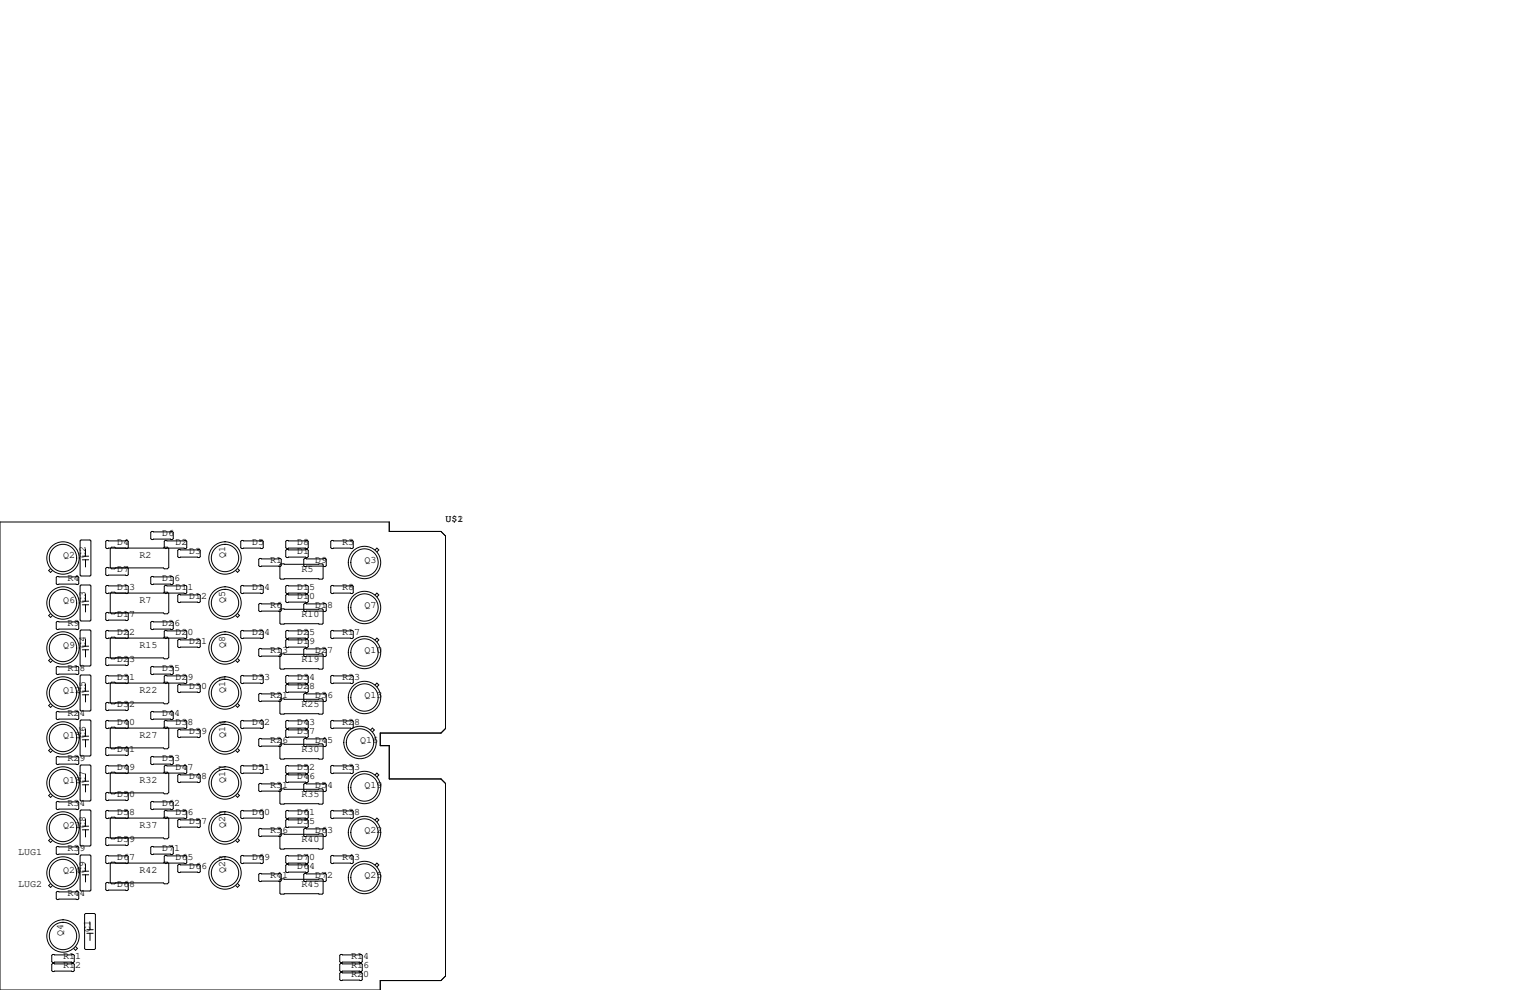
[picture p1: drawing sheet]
<svg xmlns="http://www.w3.org/2000/svg" width="432mm" height="279mm" viewBox="0 0 432 279" stroke-linecap="round" stroke-linejoin="round" font-family="sans-serif">
<g fill="none" stroke="#000" stroke-width=".28">
<path d="M0 147.3h109.9v2.7h14.6l1.2 1.3v54.3l-1.2 1.3h-17.2v3.5h2.6v9.4h14.6l1.2 1.3v54.4l-1.2 1.2h-17.2v2.7h-107.3zM22.9 152.4h2.5l.3 .3v9.6l-.3 .3h-2.5l-.3-.3v-9.6zM23.2 158h1.8M23.2 157h1.8M24.1 154.9v2.1M24.1 158v2M32.6 154.7l-.2-.3h-.9l-.4 .4v5.3l.4 .4h.9l.2-.2M35.4 154.7l.5 .1 .3-.2v-1.8l-.3-.3h-5.8l-.3 .3v1.8l.3 .2 16-.1 .3-.3h.8l.4 .4v5.3l-.4 .4h-.8l-.3-.2-16-.2-.3 .3v1.8l.3 .2h5.8l.3-.2v-1.8l-.3-.3-.5 .2M42.8 150h5.8l.3 .2v1.8l-.3 .3h-5.8l-.3-.3v-1.8zM46.4 152.8l.2-.3h5.9l.2 .3v1.8l-.2 .2h-5.9l-.2-.2zM50.4 155.1h5.9l.2 .2v1.8l-.2 .3h-5.9l-.2-.3v-1.8zM67.9 152.8l.3-.3h5.8l.3 .3v1.8l-.3 .2h-5.8l-.3-.2z"/>
<path d="M73 157.9l.3-.3h5.8l.3 .3v1.7l-.3 .3h-5.8l-.3-.3zM79.2 159.1h11.7l.3 .3v3.8l-.3 .2h-11.7l-.2-.2v-3.8zM80.6 152.8l.3-.3h5.8l.3 .3v1.8l-.3 .2h-5.8l-.3-.2zM80.9 155.1h5.8l.3 .2v1.8l-.3 .3h-5.8l-.3-.3v-1.8zM85.7 157.9l.3-.3h5.8l.3 .3v1.7l-.3 .3h-5.8l-.3-.3zM93.3 152.8l.3-.3h5.8l.3 .3v1.8l-.3 .2h-5.8l-.3-.2zM105.8 155.2l.6-.5 .5 .5-.5 .6M14.3 160.5l-.6 .5 .6 .5 .5-.5M14.3 173.2l-.6 .5 .6 .5 .5-.5M16.1 162.7h5.9l.2 .2v1.8l-.2 .3h-5.9l-.2-.3v-1.8zM16.1 175.4h5.9l.2 .2v1.8l-.2 .3h-5.9l-.2-.3v-1.8zM22.9 165.1h2.5l.3 .3v9.6l-.3 .3h-2.5l-.3-.3v-9.6z"/>
<path d="M22.9 177.8h2.5l.3 .3v9.6l-.3 .3h-2.5l-.3-.3v-9.6zM23.2 170.7h1.8M23.2 169.7h1.8M24.1 167.6v2.1M24.1 170.7v2M32.6 167.4l-.2-.3h-.9l-.4 .4v5.3l.4 .4h.9l.2-.2M35.4 167.4l.5 .1 .3-.2v-1.8l-.3-.3h-5.8l-.3 .3v1.8l.3 .2 16-.1 .3-.3h.8l.4 .4v5.3l-.4 .4h-.8l-.3-.2-16-.2-.3 .3v1.8l.3 .2h5.8l.3-.2v-1.8l-.3-.3-.5 .2M42.5 162.9l.3-.2h5.8l.3 .2v1.8l-.3 .3h-5.8l-.3-.3zM42.5 175.6l.3-.2h5.8l.3 .2v1.8l-.3 .3h-5.8l-.3-.3zM46.4 165.5l.2-.3h5.9l.2 .3v1.8l-.2 .2h-5.9l-.2-.2zM46.4 178.2l.2-.3h5.9l.2 .3v1.8l-.2 .2h-5.9l-.2-.2zM50.4 167.8h5.9l.2 .2v1.8l-.2 .3h-5.9l-.2-.3v-1.8z"/>
<path d="M67 160.5l.6 .5-.6 .5-.5-.5M67 173.2l.6 .5-.6 .5-.5-.5M67.9 178.2l.3-.3h5.8l.3 .3v1.8l-.3 .2h-5.8l-.3-.2zM67.9 165.5l.3-.3h5.8l.3 .3v1.8l-.3 .2h-5.8l-.3-.2zM73 170.6l.3-.3h5.8l.3 .3v1.7l-.3 .3h-5.8l-.3-.3zM79.2 171.8h11.7l.3 .3v3.8l-.3 .2h-11.7l-.2-.2v-3.8zM80.6 165.5l.3-.3h5.8l.3 .3v1.8l-.3 .2h-5.8l-.3-.2zM80.6 178.2l.3-.3h5.8l.3 .3v1.8l-.3 .2h-5.8l-.3-.2zM80.9 167.8h5.8l.3 .2v1.8l-.3 .3h-5.8l-.3-.3v-1.8zM85.7 170.6l.3-.3h5.8l.3 .3v1.7l-.3 .3h-5.8l-.3-.3zM93.3 178.2l.3-.3h5.8l.3 .3v1.8l-.3 .2h-5.8l-.3-.2zM93.3 165.5l.3-.3h5.8l.3 .3v1.8l-.3 .2h-5.8l-.3-.2z"/>
<path d="M105.8 167.9l.6-.5 .5 .5-.5 .6M14.3 185.9l-.6 .5 .6 .5 .5-.5M14.3 198.6l-.6 .5 .6 .5 .5-.5M16.1 188.1h5.9l.2 .2v1.8l-.2 .3h-5.9l-.2-.3v-1.8zM22.9 190.5h2.5l.3 .3v9.6l-.3 .3h-2.5l-.3-.3v-9.6zM23.2 183.4h1.8M23.2 182.4h1.8M23.2 196.1h1.8M23.2 195.1h1.8M24.1 180.3v2.1M24.1 183.4v2M24.1 193v2.1"/>
<path d="M24.1 196.1v2M32.6 180.1l-.2-.3h-.9l-.4 .4v5.3l.4 .4h.9l.2-.2M32.6 192.8l-.2-.3h-.9l-.4 .4v5.3l.4 .4h.9l.2-.2M35.4 180.1l.5 .1 .3-.2v-1.8l-.3-.3h-5.8l-.3 .3v1.8l.3 .2 16-.1 .3-.3h.8l.4 .4v5.3l-.4 .4h-.8l-.3-.2-16-.2-.3 .3v1.8l.3 .2h5.8l.3-.2v-1.8l-.3-.3-.5 .2M35.4 192.8l.5 .1 .3-.2v-1.8l-.3-.3h-5.8l-.3 .3v1.8l.3 .2 16-.1 .3-.3h.8l.4 .4v5.3l-.4 .4h-.8l-.3-.2-16-.2-.3 .3v1.8l.3 .2h5.8l.3-.2v-1.8l-.3-.3-.5 .2M42.5 188.3l.3-.2h5.8l.3 .2v1.8l-.3 .3h-5.8l-.3-.3zM46.4 190.9l.2-.3h5.9l.2 .3v1.8l-.2 .2h-5.9l-.2-.2zM50.4 180.5h5.9l.2 .2v1.8l-.2 .3h-5.9l-.2-.3v-1.8zM50.4 193.2h5.9l.2 .2v1.8l-.2 .3h-5.9l-.2-.3v-1.8zM67 185.9l.6 .5-.6 .5-.5-.5M67 198.6l.6 .5-.6 .5-.5-.5M67.9 190.9l.3-.3h5.8l.3 .3v1.8l-.3 .2h-5.8l-.3-.2z"/>
<path d="M73 183.3l.3-.3h5.8l.3 .3v1.7l-.3 .3h-5.8l-.3-.3zM73 196l.3-.3h5.8l.3 .3v1.7l-.3 .3h-5.8l-.3-.3zM79.2 184.5h11.7l.3 .3v3.8l-.3 .2h-11.7l-.2-.2v-3.8zM79.2 197.2h11.7l.3 .3v3.8l-.3 .2h-11.7l-.2-.2v-3.8zM80.6 190.9l.3-.3h5.8l.3 .3v1.8l-.3 .2h-5.8l-.3-.2zM80.9 180.5h5.8l.3 .2v1.8l-.3 .3h-5.8l-.3-.3v-1.8zM80.9 193.2h5.8l.3 .2v1.8l-.3 .3h-5.8l-.3-.3v-1.8zM85.7 196l.3-.3h5.8l.3 .3v1.7l-.3 .3h-5.8l-.3-.3zM85.7 183.3l.3-.3h5.8l.3 .3v1.7l-.3 .3h-5.8l-.3-.3zM93.3 190.9l.3-.3h5.8l.3 .3v1.8l-.3 .2h-5.8l-.3-.2zM105.8 180.6l.6-.5 .5 .5-.5 .6M105.8 193.3l.6-.5 .5 .5-.5 .6"/>
<path d="M14.3 211.3l-.6 .5 .6 .5 .5-.5M16.1 200.8h5.9l.2 .2v1.8l-.2 .3h-5.9l-.2-.3v-1.8zM16.1 213.5h5.9l.2 .2v1.8l-.2 .3h-5.9l-.2-.3v-1.8zM22.9 203.2h2.5l.3 .3v9.6l-.3 .3h-2.5l-.3-.3v-9.6zM22.9 215.9h2.5l.3 .3v9.6l-.3 .3h-2.5l-.3-.3v-9.6zM23.2 208.8h1.8M23.2 207.8h1.8M24.1 205.7v2.1M24.1 208.8v2M24.1 218.4v2.1M32.6 205.5l-.2-.3h-.9l-.4 .4v5.3l.4 .4h.9l.2-.2M32.6 218.2l-.2-.3h-.9l-.4 .4v5.3l.4 .4h.9l.2-.2"/>
<path d="M35.4 205.5l.5 .1 .3-.2v-1.8l-.3-.3h-5.8l-.3 .3v1.8l.3 .2 16-.1 .3-.3h.8l.4 .4v5.3l-.4 .4h-.8l-.3-.2-16-.2-.3 .3v1.8l.3 .2h5.8l.3-.2v-1.8l-.3-.3-.5 .2M35.4 218.2l.5 .1 .3-.2v-1.8l-.3-.3h-5.8l-.3 .3v1.8l.3 .2 16-.1 .3-.3h.8l.4 .4v5.3l-.4 .4h-.8l-.3-.2-16-.2-.3 .3v1.8l.3 .2h5.8l.3-.2v-1.8l-.3-.3-.5 .2M42.5 201l.3-.2h5.8l.3 .2v1.8l-.3 .3h-5.8l-.3-.3zM42.8 213.5h5.8l.3 .2v1.8l-.3 .3h-5.8l-.3-.3v-1.8zM46.4 203.6l.2-.3h5.9l.2 .3v1.8l-.2 .2h-5.9l-.2-.2zM46.6 216h5.9l.2 .3v1.8l-.2 .2h-5.9l-.2-.2v-1.8zM50.2 206.1l.2-.2h5.9l.2 .2v1.8l-.2 .3h-5.9l-.2-.3zM50.4 218.6h5.9l.2 .2v1.8l-.2 .3h-5.9l-.2-.3v-1.8zM67 211.3l.6 .5-.6 .5-.5-.5M67.9 203.6l.3-.3h5.8l.3 .3v1.8l-.3 .2h-5.8l-.3-.2zM68.2 216h5.8l.3 .3v1.8l-.3 .2h-5.8l-.3-.2v-1.8zM73.3 208.4h5.8l.3 .3v1.7l-.3 .3h-5.8l-.3-.3v-1.7z"/>
<path d="M79.2 209.9h11.7l.3 .3v3.8l-.3 .2h-11.7l-.2-.2v-3.8zM80.6 203.6l.3-.3h5.8l.3 .3v1.8l-.3 .2h-5.8l-.3-.2zM80.9 205.9h5.8l.3 .2v1.8l-.3 .3h-5.8l-.3-.3v-1.8zM80.9 216h5.8l.3 .3v1.8l-.3 .2h-5.8l-.3-.2v-1.8zM80.9 218.6h5.8l.3 .2v1.8l-.3 .3h-5.8l-.3-.3v-1.8zM86 208.4h5.8l.3 .3v1.7l-.3 .3h-5.8l-.3-.3v-1.7zM93.3 203.6l.3-.3h5.8l.3 .3v1.8l-.3 .2h-5.8l-.3-.2zM93.6 216h5.8l.3 .3v1.8l-.3 .2h-5.8l-.3-.2v-1.8zM104.6 206l.5-.5 .5 .5-.5 .6M105.8 218.7l.6-.5 .5 .5-.5 .6M14.3 224l-.6 .5 .6 .5 .5-.5M14.3 236.7l-.6 .5 .6 .5 .5-.5"/>
<path d="M16.1 226.2h5.9l.2 .2v1.8l-.2 .3h-5.9l-.2-.3v-1.8zM16.1 238.9h5.9l.2 .2v1.8l-.2 .3h-5.9l-.2-.3v-1.8zM22.9 228.6h2.5l.3 .3v9.6l-.3 .3h-2.5l-.3-.3v-9.6zM23.2 221.5h1.8M23.2 220.5h1.8M23.2 234.2h1.8M23.2 233.2h1.8M24.1 221.5v2M24.1 231.1v2.1M24.1 234.2v2M32.6 230.9l-.2-.3h-.9l-.4 .4v5.3l.4 .4h.9l.2-.2M35.4 230.9l.5 .1 .3-.2v-1.8l-.3-.3h-5.8l-.3 .3v1.8l.3 .2 16-.1 .3-.3h.8l.4 .4v5.3l-.4 .4h-.8l-.3-.2-16-.2-.3 .3v1.8l.3 .2h5.8l.3-.2v-1.8l-.3-.3-.5 .2"/>
<path d="M42.8 226.2h5.8l.3 .2v1.8l-.3 .3h-5.8l-.3-.3v-1.8zM42.8 238.9h5.8l.3 .2v1.8l-.3 .3h-5.8l-.3-.3v-1.8zM46.6 228.7h5.9l.2 .3v1.8l-.2 .2h-5.9l-.2-.2v-1.8zM50.4 231.3h5.9l.2 .2v1.8l-.2 .3h-5.9l-.2-.3v-1.8zM67 224l.6 .5-.6 .5-.5-.5M67 236.7l.6 .5-.6 .5-.5-.5M68.2 228.7h5.8l.3 .3v1.8l-.3 .2h-5.8l-.3-.2v-1.8zM73.3 221.1h5.8l.3 .3v1.7l-.3 .3h-5.8l-.3-.3v-1.7zM73.3 233.8h5.8l.3 .3v1.7l-.3 .3h-5.8l-.3-.3v-1.7zM79.2 222.6h11.7l.3 .3v3.8l-.3 .2h-11.7l-.2-.2v-3.8zM79.2 235.3h11.7l.3 .3v3.8l-.3 .2h-11.7l-.2-.2v-3.8zM80.9 228.7h5.8l.3 .3v1.8l-.3 .2h-5.8l-.3-.2v-1.8z"/>
<path d="M80.9 231.3h5.8l.3 .2v1.8l-.3 .3h-5.8l-.3-.3v-1.8zM86 221.1h5.8l.3 .3v1.7l-.3 .3h-5.8l-.3-.3v-1.7zM86 233.8h5.8l.3 .3v1.7l-.3 .3h-5.8l-.3-.3v-1.7zM93.6 228.7h5.8l.3 .3v1.8l-.3 .2h-5.8l-.3-.2v-1.8zM105.8 231.4l.6-.5 .5 .5-.5 .6M14.3 249.4l-.6 .5 .6 .5 .5-.5M16.1 251.6h5.9l.2 .2v1.8l-.2 .3h-5.9l-.2-.3v-1.8zM22.9 241.3h2.5l.3 .3v9.6l-.3 .3h-2.5l-.3-.3v-9.6zM23.2 246.9h1.8M23.2 245.9h1.8M24.1 257.8h2.6l.2 .3v9.6l-.2 .3h-2.6l-.2-.3v-9.6zM24.1 243.8v2.1"/>
<path d="M24.1 246.9v2M32.6 243.6l-.2-.3h-.9l-.4 .4v5.3l.4 .4h.9l.2-.2M35.4 243.6l.5 .1 .3-.2v-1.8l-.3-.3h-5.8l-.3 .3v1.8l.3 .2 16-.1 .3-.3h.8l.4 .4v5.3l-.4 .4h-.8l-.3-.2-16-.2-.3 .3v1.8l.3 .2h5.8l.3-.2v-1.8l-.3-.3-.5 .2M46.6 241.4h5.9l.2 .3v1.8l-.2 .2h-5.9l-.2-.2v-1.8zM50.4 244h5.9l.2 .2v1.8l-.2 .3h-5.9l-.2-.3v-1.8zM67 249.4l.6 .5-.6 .5-.5-.5M68.2 241.4h5.8l.3 .3v1.8l-.3 .2h-5.8l-.3-.2v-1.8zM73 246.8l.3-.3h5.8l.3 .3v1.7l-.3 .3h-5.8l-.3-.3zM79 248.3l.2-.3h11.7l.3 .3v3.8l-.3 .2h-11.7l-.2-.2zM80.9 241.4h5.8l.3 .3v1.8l-.3 .2h-5.8l-.3-.2v-1.8zM80.9 244h5.8l.3 .2v1.8l-.3 .3h-5.8l-.3-.3v-1.8zM85.7 246.8l.3-.3h5.8l.3 .3v1.7l-.3 .3h-5.8l-.3-.3z"/>
<path d="M93.6 241.4h5.8l.3 .3v1.8l-.3 .2h-5.8l-.3-.2v-1.8zM105.8 244.1l.6-.5 .5 .5-.5 .6M14.6 272.2l.3-.3h5.8l.3 .3v1.7l-.3 .3h-5.8l-.3-.3zM14.6 269.6l.3-.2h5.8l.3 .2v1.8l-.3 .3h-5.8l-.3-.3zM21.3 267.1l.5 .6-.5 .5-.5-.5M24.5 263.4h1.8M24.5 262.4h1.8M25.4 260.3v2.1M25.4 263.4v2M95.9 274.7l.2-.3h5.9l.2 .3v1.8l-.2 .2h-5.9l-.2-.2zM95.9 272.2l.2-.3h5.9l.2 .3v1.7l-.2 .3h-5.9l-.2-.3zM95.9 269.6l.2-.2h5.9l.2 .2v1.8l-.2 .3h-5.9l-.2-.3z"/>
<circle cx="17.8" cy="157.5" r="3.9"/>
<circle cx="17.8" cy="157.5" r="4.6"/>
<circle cx="63.5" cy="157.5" r="3.9"/>
<circle cx="63.5" cy="157.5" r="4.6"/>
<circle cx="102.9" cy="158.7" r="4.6"/>
<circle cx="102.9" cy="158.8" r="3.9"/>
<circle cx="17.8" cy="170.2" r="3.9"/>
<circle cx="17.8" cy="170.2" r="4.6"/>
<circle cx="63.5" cy="170.2" r="3.9"/>
<circle cx="63.5" cy="170.2" r="4.6"/>
<circle cx="102.9" cy="171.4" r="4.6"/>
<circle cx="102.9" cy="171.5" r="3.9"/>
<circle cx="17.8" cy="195.6" r="3.9"/>
<circle cx="17.8" cy="182.9" r="3.9"/>
<circle cx="17.8" cy="182.9" r="4.6"/>
<circle cx="17.8" cy="195.6" r="4.6"/>
<circle cx="63.5" cy="182.9" r="3.9"/>
<circle cx="63.5" cy="195.6" r="3.9"/>
<circle cx="63.5" cy="182.9" r="4.6"/>
<circle cx="63.5" cy="195.6" r="4.6"/>
<circle cx="102.9" cy="184.1" r="4.6"/>
<circle cx="102.9" cy="196.8" r="4.6"/>
<circle cx="102.9" cy="184.2" r="3.9"/>
<circle cx="102.9" cy="196.9" r="3.9"/>
<circle cx="17.8" cy="208.3" r="3.9"/>
<circle cx="17.8" cy="208.3" r="4.6"/>
<circle cx="63.5" cy="208.3" r="3.9"/>
<circle cx="63.5" cy="208.3" r="4.6"/>
<circle cx="101.6" cy="209.5" r="4.6"/>
<circle cx="101.6" cy="209.6" r="3.9"/>
<circle cx="17.8" cy="221" r="3.9"/>
<circle cx="17.8" cy="233.7" r="3.9"/>
<circle cx="17.8" cy="221" r="4.6"/>
<circle cx="17.8" cy="233.7" r="4.6"/>
<circle cx="63.5" cy="221" r="3.9"/>
<circle cx="63.5" cy="233.7" r="3.9"/>
<circle cx="63.5" cy="221" r="4.6"/>
<circle cx="63.5" cy="233.7" r="4.6"/>
<circle cx="102.9" cy="234.9" r="4.6"/>
<circle cx="102.9" cy="222.2" r="4.6"/>
<circle cx="102.9" cy="235" r="3.9"/>
<circle cx="102.9" cy="222.3" r="3.9"/>
<circle cx="17.8" cy="246.4" r="4.6"/>
<circle cx="17.8" cy="246.4" r="3.9"/>
<circle cx="63.5" cy="246.4" r="3.9"/>
<circle cx="63.5" cy="246.4" r="4.6"/>
<circle cx="102.9" cy="247.7" r="3.9"/>
<circle cx="102.9" cy="247.7" r="4.6"/>
<circle cx="17.8" cy="264.2" r="3.9"/>
<circle cx="17.8" cy="264.2" r="4.6"/>
</g>
<g font-size="2.8">
<text x="125.7" y="147.3">U$1</text>
<text x="129.1" y="147.3">2</text>
<text x="33" y="153.7">D4</text>
<text x="45.7" y="151.1">D6</text>
<text x="49.5" y="153.7">D2</text>
<text x="71.1" y="153.7">D5</text>
<text x="83.8" y="153.7">D8</text>
<text x="96.5" y="153.7">R3</text>
<text x="17.8" y="157.5">Q2</text>
<text x="24.1" y="157.5" transform="rotate(-90 24.1 157.5)">C2</text>
<text x="33" y="161.3">D7</text>
<text x="39.4" y="157.5">R2</text>
<text x="53.3" y="156.2">D3</text>
<text x="63.5" y="157.5" transform="rotate(-90 63.5 157.5)">Q1</text>
<text x="76.2" y="158.8">R1</text>
<text x="83.8" y="156.2">D1</text>
<text x="85.1" y="161.3">R5</text>
<text x="88.9" y="158.8">D9</text>
<text x="102.9" y="158.8">Q3</text>
<text x="19" y="163.8">R4</text>
<text x="33" y="166.4">D13</text>
<text x="45.7" y="163.8">D16</text>
<text x="49.5" y="166.4">D11</text>
<text x="71.1" y="166.4">D14</text>
<text x="83.8" y="166.4">D15</text>
<text x="96.5" y="166.4">R8</text>
<text x="17.8" y="170.2">Q6</text>
<text x="24.1" y="170.2" transform="rotate(-90 24.1 170.2)">C3</text>
<text x="33" y="174">D17</text>
<text x="39.4" y="170.2">R7</text>
<text x="53.3" y="168.9">D12</text>
<text x="63.5" y="170.2" transform="rotate(-90 63.5 170.2)">Q5</text>
<text x="76.2" y="171.4">R6</text>
<text x="83.8" y="168.9">D10</text>
<text x="85.1" y="174">R10</text>
<text x="88.9" y="171.4">D18</text>
<text x="102.9" y="171.4">Q7</text>
<text x="19" y="176.5">R9</text>
<text x="33" y="179.1">D22</text>
<text x="45.7" y="176.5">D26</text>
<text x="49.5" y="179.1">D20</text>
<text x="71.1" y="179.1">D24</text>
<text x="83.8" y="179.1">D25</text>
<text x="96.5" y="179.1">R17</text>
<text x="17.8" y="182.9">Q9</text>
<text x="24.1" y="182.9" transform="rotate(-90 24.1 182.9)">C4</text>
<text x="39.4" y="182.9">R15</text>
<text x="53.3" y="181.6">D21</text>
<text x="63.5" y="182.9" transform="rotate(-90 63.5 182.9)">Q8</text>
<text x="76.2" y="184.1">R13</text>
<text x="83.8" y="181.6">D19</text>
<text x="88.9" y="184.1">D27</text>
<text x="102.9" y="184.1">Q10</text>
<text x="19" y="189.2">R18</text>
<text x="33" y="186.7">D23</text>
<text x="33" y="191.8">D31</text>
<text x="45.7" y="189.2">D35</text>
<text x="49.5" y="191.8">D29</text>
<text x="71.1" y="191.8">D33</text>
<text x="83.8" y="191.8">D34</text>
<text x="85.1" y="186.7">R19</text>
<text x="96.5" y="191.8">R23</text>
<text x="17.8" y="195.6">Q12</text>
<text x="24.1" y="195.6" transform="rotate(-90 24.1 195.6)">C5</text>
<text x="39.4" y="195.6">R22</text>
<text x="53.3" y="194.3">D30</text>
<text x="63.5" y="195.6" transform="rotate(-90 63.5 195.6)">Q11</text>
<text x="76.2" y="196.8">R21</text>
<text x="83.8" y="194.3">D28</text>
<text x="88.9" y="196.8">D36</text>
<text x="102.9" y="196.8">Q13</text>
<text x="19" y="201.9">R24</text>
<text x="33" y="199.4">D32</text>
<text x="45.7" y="201.9">D44</text>
<text x="85.1" y="199.4">R25</text>
<text x="17.8" y="208.3">Q15</text>
<text x="24.1" y="208.3" transform="rotate(-90 24.1 208.3)">C6</text>
<text x="33" y="204.5">D40</text>
<text x="39.4" y="208.3">R27</text>
<text x="49.5" y="204.5">D38</text>
<text x="53.3" y="207">D39</text>
<text x="63.5" y="208.3" transform="rotate(-90 63.5 208.3)">Q14</text>
<text x="71.1" y="204.5">D42</text>
<text x="76.2" y="209.5">R26</text>
<text x="83.8" y="204.5">D43</text>
<text x="83.8" y="207">D37</text>
<text x="88.9" y="209.5">D45</text>
<text x="96.5" y="204.5">R28</text>
<text x="101.6" y="209.5">Q16</text>
<text x="19" y="214.6">R29</text>
<text x="33" y="212.1">D41</text>
<text x="45.7" y="214.6">D53</text>
<text x="85.1" y="212.1">R30</text>
<text x="17.8" y="221">Q18</text>
<text x="24.1" y="221" transform="rotate(-90 24.1 221)">C7</text>
<text x="33" y="217.2">D49</text>
<text x="39.4" y="221">R32</text>
<text x="49.5" y="217.2">D47</text>
<text x="53.3" y="219.7">D48</text>
<text x="63.5" y="221" transform="rotate(-90 63.5 221)">Q17</text>
<text x="71.1" y="217.2">D51</text>
<text x="83.8" y="217.2">D52</text>
<text x="83.8" y="219.7">D46</text>
<text x="96.5" y="217.2">R33</text>
<text x="19" y="227.3">R34</text>
<text x="33" y="224.8">D50</text>
<text x="45.7" y="227.3">D62</text>
<text x="76.2" y="222.2">R31</text>
<text x="85.1" y="224.8">R35</text>
<text x="88.9" y="222.2">D54</text>
<text x="102.9" y="222.2">Q19</text>
<text x="17.8" y="233.7">Q21</text>
<text x="24.1" y="233.7" transform="rotate(-90 24.1 233.7)">C8</text>
<text x="33" y="229.9">D58</text>
<text x="39.4" y="233.7">R37</text>
<text x="49.5" y="229.9">D56</text>
<text x="53.3" y="232.4">D57</text>
<text x="63.5" y="233.7" transform="rotate(-90 63.5 233.7)">Q20</text>
<text x="71.1" y="229.9">D60</text>
<text x="83.8" y="229.9">D61</text>
<text x="83.8" y="232.4">D55</text>
<text x="96.5" y="229.9">R38</text>
<text x="33" y="237.5">D59</text>
<text x="76.2" y="234.9">R36</text>
<text x="85.1" y="237.5">R40</text>
<text x="88.9" y="234.9">D63</text>
<text x="102.9" y="234.9">Q22</text>
<text x="5.1" y="241.3">LUG1</text>
<text x="19" y="240">R39</text>
<text x="33" y="242.6">D67</text>
<text x="45.7" y="240">D71</text>
<text x="49.5" y="242.6">D65</text>
<text x="53.3" y="245.1">D66</text>
<text x="71.1" y="242.6">D69</text>
<text x="83.8" y="242.6">D70</text>
<text x="83.8" y="245.1">D64</text>
<text x="96.5" y="242.6">R43</text>
<text x="5.1" y="250.2">LUG2</text>
<text x="17.8" y="246.4">Q24</text>
<text x="24.1" y="246.4" transform="rotate(-90 24.1 246.4)">C9</text>
<text x="33" y="250.2">D68</text>
<text x="39.4" y="246.4">R42</text>
<text x="63.5" y="246.4" transform="rotate(-90 63.5 246.4)">Q23</text>
<text x="76.2" y="247.6">R41</text>
<text x="85.1" y="250.2">R45</text>
<text x="88.9" y="247.6">D72</text>
<text x="102.9" y="247.6">Q25</text>
<text x="19" y="252.7">R44</text>
<text x="25.4" y="262.9" transform="rotate(-90 25.4 262.9)">C1</text>
<text x="17.8" y="264.2" transform="rotate(-90 17.8 264.2)">Q4</text>
<text x="17.8" y="270.5">R11</text>
<text x="17.8" y="273">R12</text>
<text x="99.1" y="273">R16</text>
<text x="99.1" y="275.6">R20</text>
<text x="99.1" y="270.5">R14</text>
</g>
</svg>
